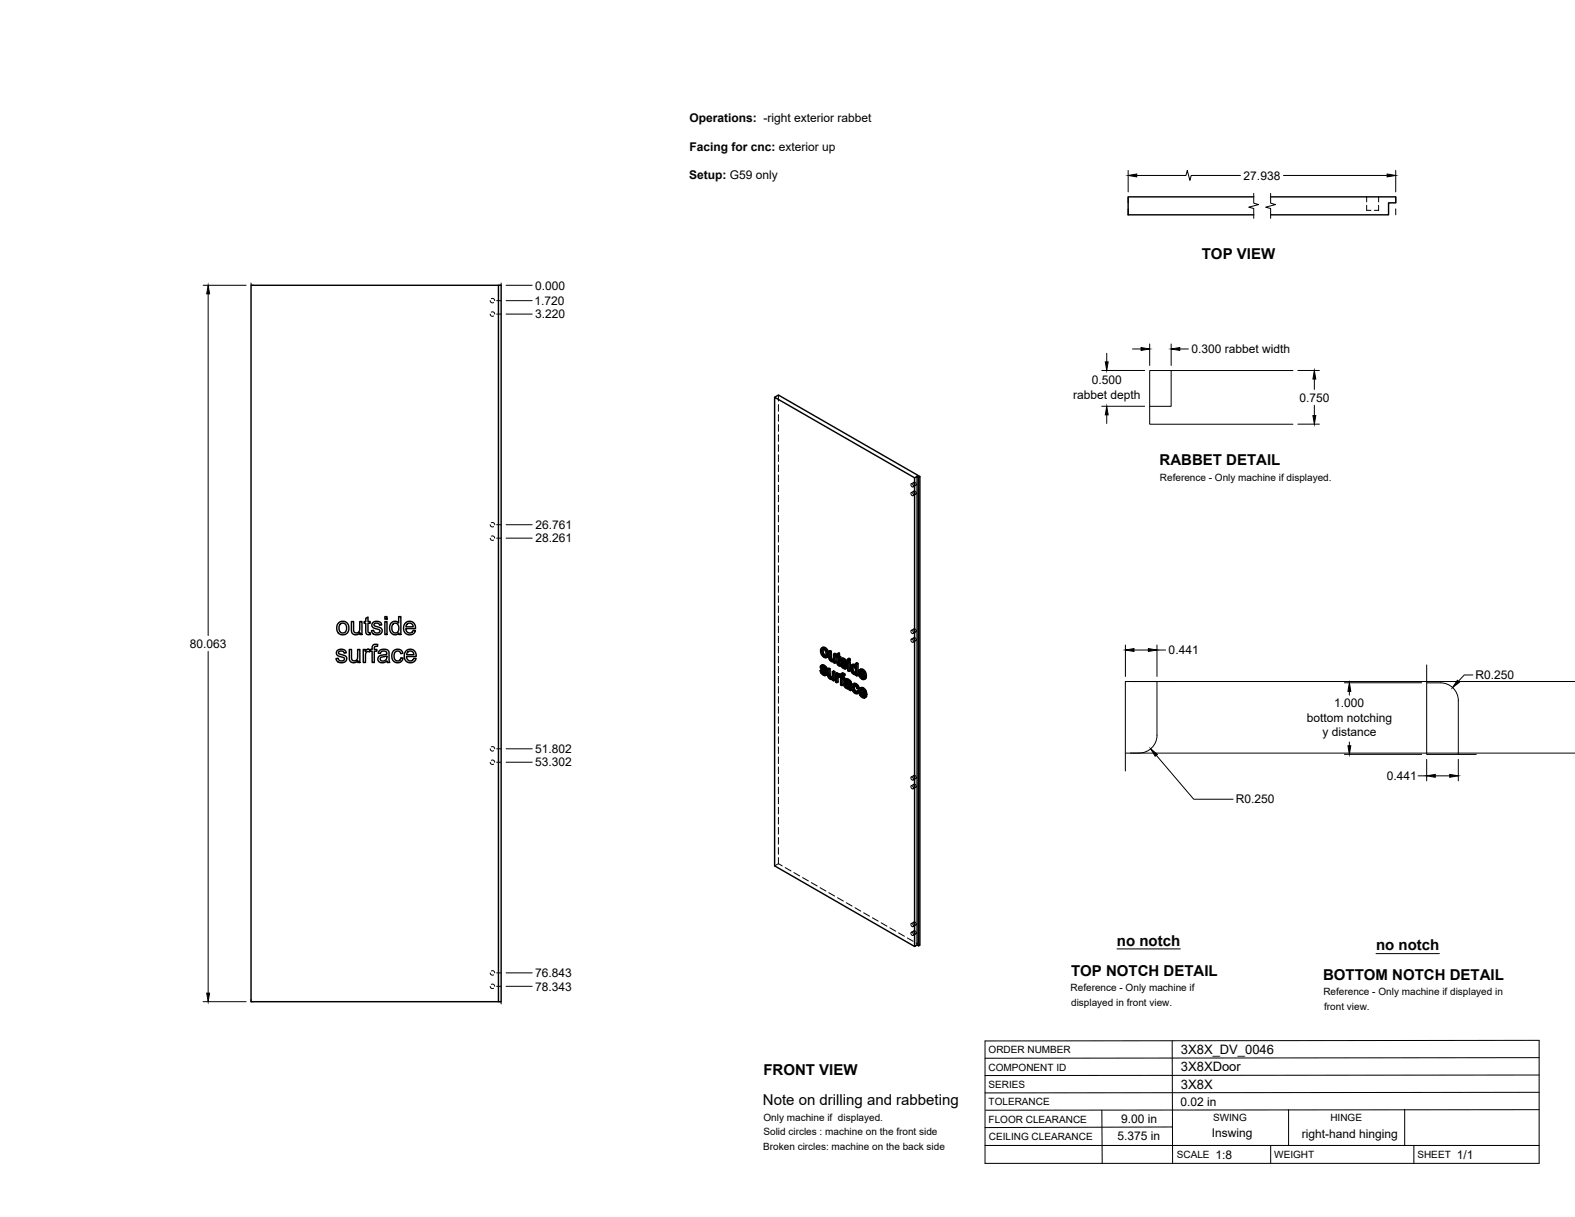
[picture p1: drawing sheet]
<svg xmlns="http://www.w3.org/2000/svg" width="559mm" height="432mm" viewBox="0 0 559 432" stroke-linecap="round" stroke-linejoin="round" font-family="sans-serif">
<!-- layer: Hidden -->
<g fill="none" stroke="#000" stroke-width=".35">
<path d="M484.9 72.8v1.8h1.5M484.9 69.9v1.7M489.1 72.8v1.8h-1.5M489.1 69.9v1.7M173.9 111.4l.4 .7h.8M173.9 106.7l.4 .7h.8M174.3 110.7h.7l.5 .7M174.3 106l.7-.1 .5 .8M276.2 140.2v2.1M276.2 143.5v2.4M276.2 147.1v2.4M276.2 150.7v2.4"/>
<path d="M276.2 154.2v2.4M276.2 157.8v2.4M276.2 161.4v2.4M276.2 165v2.3M276.2 168.5v2.4M276.2 172.1v2.4M276.2 175.7v2.4M276.2 179.2v2.4M323.2 174.9a.55 .55 0 0 1 .8 .2 .55 .55 0 0 1-.4 .8l-.3-.4zM323.2 171.7a.58 .58 0 0 1 .7 .3 .58 .58 0 0 1-.2 .8l-.4-.5zM324.3 174.2a.6 .6 0 0 1 .7 .4 .6 .6 0 0 1-.3 .7l-.4-.4zM324.3 171.1a.56 .56 0 0 1 .7 .4 .56 .56 0 0 1-.3 .7l-.5-.7z"/>
<path d="M324.3 174.2l-1 .6M324.3 171.1l-1 .6M325 175.3l-1.1 .6M325 172.2l-1.1 .6M173.9 190.9l.4 .7h.8M173.9 186.2l.4 .7h.8M174.3 190.2l.9 .1 .3 .6M174.3 185.5h.9l.3 .7M276.2 182.8v2.4M276.2 186.4v2.4M276.2 190v2.3M276.2 193.5v2.4"/>
<path d="M276.2 197.1v2.4M276.2 200.7v2.4M276.2 204.3v2.3M276.2 207.8v2.4M276.2 211.4v2.4M276.2 215v2.4M276.2 218.5v2.4M276.2 222.1v2.4M276.2 225.7v2.4M276.2 229.3v2.3M276.2 232.8v2.4M276.2 236.4v2.4"/>
<path d="M276.2 240v2.4M291.4 237.7l.4 .9M291.5 236.4l-.5 .2M291.6 236.1l-.5 .2M291.6 230.7l-.5 .2M291.6 237.7l.3 .3M291.6 236.9l-.5 .2M291.7 235.9l-.2 .8 .7 .9a1.11 1.11 0 0 1 .9 1.3h-.4l.4-.2M291.8 238.6l.9 .8h.6M291.8 238.6l-.5 .2M291.9 237.8l-.1 .1M291.9 237.3l-.5 .3"/>
<path d="M291.9 232l.9 .9 .9 .1M291.9 232l-.4 .3M291.9 236.6l-.1 .1M292 229.7l-.4 1 .3 1.3M292.1 236.4l-.5 .3M292.2 230.2l-.1 .2M292.2 230.2l.8 .2 .5 .8v1.1l-.5 .3M292.2 230.2l-.4 .2M292.5 236.5l-.5 .2a.33 .33 0 0 1 .2-.4 .33 .33 0 0 1 .4 .3l.5 .7 .4 .2M292.6 237.4l.3 .3M292.6 239.2l.4-.2-.9 .5M292.8 230.2l-.4 .3"/>
<path d="M292.8 232.9l-.4 .3M292.9 236.9l-.5 .2M293 238.4l-.4 .2M293.1 237.3l-.5 .3M293.1 239.5l-.5 .2M293.3 232.5l-.4 .3M293.3 230.8l-.4 .3M293.4 233.1l-.4 .3M293.6 231.8l-.5 .3M294.1 237.1l.2 2.8 .7 .8 .8-.1v.5l.4 .2M294.1 239.5l-.4 .2M294.3 239.9l-.5 .3"/>
<path d="M294.5 230.8l.2 3 1 .7 .5-.1v.4l.4 .3M294.6 233.2l-.5 .3M294.7 233.7l-.5 .2M295 234.1l-.5 .3M295.4 234.4l-.4 .3M295.8 238.1l-.1 2-.4 .3M295.9 234.1l-.3 .2M296 234.1l-.4 .3M296.1 234l-.4 .2M296.2 231.8v2l-.5 .3M296.2 234.4l-.4 .3 .3-.2M296.2 234.8l-.4 .3"/>
<path d="M296.6 232.6v.4l.5-.3M296.9 238.7v3l.4 .3M297.1 232.3l-.2 .1M297.1 239.9l.5-.3-.5 .3M297.3 239.4l-.5 .2M297.4 231.8v.7l-.3-.2v.4l.3 .2 .1 2.4 .8 .8-.2-.6M297.4 239.8l-.1 .1M297.4 232.9l-.5 .3M297.4 232.5l-.5 .3M297.5 235.3l-.5 .2M297.5 239.2l-.2 .1M297.6 235.6l-.4 .3"/>
<path d="M297.8 239.7l-.4 .3 .3-.4 .5 .4 .1-.3 .4 .4v2.6l.4 .3M297.8 233.2l-.4 .2M298 235.9l-.4 .3M298.3 233.4l-.5-.2v.5M298.3 235.6l-.2 .1M298.3 239.6l-.5 .2M298.3 239.5h-.1M298.3 239.7l-.5 .2M298.3 236.1h.1M298.5 235.3l.4 .9M298.6 234l-.4 .3M298.7 239.7l-.8 .5 .4-.3"/>
<path d="M298.7 235.4l.3 .2M298.7 233.7l-.5 .2M298.7 234.5l-.4 .2M298.7 239l-.4 .2M298.8 233.6l-.1 .8 .6 .8a1.13 1.13 0 0 1 .9 1.3h-.4l.4-.2M298.9 238.8l-.2 .9-.5-.2M298.9 236.2l.9 .8h.7M298.9 236.2l-.5 .3M299 235.5h-.1M299 234.9l-.4 .3M299 234.2l-.1 .1M299.1 234.3l.1-.3 .4 .1 .6 .9 .4 .1"/>
<path d="M299.2 234l-.5 .3M299.2 239.4l-.5 .2M299.5 239.4l-.5 .3M299.6 234.1l-.5 .3M299.7 235l.3 .3M299.7 239.6l-.5-.2-.1 .4M300 234.5l-.4 .2M300.1 236.6l-.4 .2M300.1 236l-.4 .2M300.1 236.6l-.9 .6M300.2 235l-.5 .2M300.2 237.1l-.4 .2"/>
<path d="M301.2 234.7v3l.5 .3M301.2 233.6v.5l.5 .3M301.2 237.7l-.4 .3M301.2 234.1l-.4 .3M302.2 236.8l-.5 .2M302.3 237.7l-.4 .2M302.3 236l-.4 .3M302.5 235.8l-.3 .6v.8a1.65 1.65 0 0 0 1.8 1.8l.4 .6M302.7 238.5l-.4 .2M302.8 236.3l-.1 .2M302.8 236.3l.8 .2 .4 .8v1l-.5 .4M302.8 236.3l-.3 .2"/>
<path d="M302.9 236.2l-.5 .3M303.3 239l-.4 .2M303.3 236.3l-.4 .2M303.7 236.2l-.1 .1M303.8 236.9l-.4 .2M303.8 238.6l-.4 .3M304 235.2v1.5l-.4-.7M304 236.7l-.4 .2M304 237.9l-.4 .2M304 239.3l-.4 .3M304 239l-.4 .2 .3-.1M305 238.4l-.5 .3"/>
<path d="M305.3 237.4l-.3 .9 .3 1.4 .9 1 .9 .1M305.3 239.7l-.4 .3M305.4 238.8l-.4 .2M305.5 239.4l-.1-.6 2 1.1M305.7 237.9l-.2 .2M305.7 237.9l.8 .2 .4 1.1-.6-.3M305.7 237.9l-.5 .2M306.2 237.9l-.4 .3M306.7 238.5l-.4 .3M306.9 239.2l-.4 .3M323.2 226.9a.55 .55 0 0 1 .8 .2 .55 .55 0 0 1-.4 .8l-.3-.4zM323.2 223.8a.58 .58 0 0 1 .7 .2 .58 .58 0 0 1-.2 .8l-.4-.5z"/>
<path d="M324.3 226.2a.56 .56 0 0 1 .7 .4 .56 .56 0 0 1-.3 .7l-.5-.6zM324.3 223.1a.56 .56 0 0 1 .7 .4 .56 .56 0 0 1-.3 .7l-.5-.7zM324.3 226.2l-1 .6M324.3 223.1l-1 .6M325 227.3l-1.1 .6M325 224.2l-1.1 .6M276.2 243.5v2.4M276.2 247.1v2.4M276.2 250.7v2.4M276.2 254.3v2.3M276.2 257.8v2.4M294.6 240.3l-.5 .3"/>
<path d="M295 240.7l-.5 .2M295.4 240.4l-.2 .1M295.6 240.3l-.5 .3M295.7 240.2l-.4 .3M295.8 241.1l-.4 .2M295.8 240.6l-.4 .3 .3-.1M296.9 241.7l-.4 .3M298.7 242.7l-.5 .3M298.7 240.1l-.5 .3M299.1 240.4l-.4 .2M299.6 240.7l-.5-.3v.5M299.8 242.6l-.4 .3"/>
<path d="M299.9 241.3l-.5 .3M299.9 242.3l-.4 .2M300 242.1l-.2 .6 .3 .8 .8 .6h.8l.1 .4M300.1 243.4l-.5 .2M300.1 240.9l-.5 .2M300.1 240.9l-.2 .4 .4 .3a.81 .81 0 0 1 1-.1 .81 .81 0 0 1 .3 .9h-.4M300.2 242.9l.3-.3a.86 .86 0 0 1 1.1 1l-.5 .2M300.4 242.6l-.4 .2 .4-.1M300.5 242.6l-.4 .2M300.5 241.3l-.4 .2M300.7 244l-.4 .2M301 241.4l-.4 .3"/>
<path d="M301.2 244.2l-.4 .2M301.4 243.7l-.4 .3M301.5 241.9l-.4 .2M301.6 243.6l-.5 .3 .2-.1M301.6 242.9l-.4 .3M301.6 242.5l-.4 .3M301.6 242.4l-.4 .3M301.7 244.1l-.5 .2M301.8 244.5l.4 .3M301.8 244.5l-.5 .3M302.6 243.5l-.4 .3M302.8 242.7l-.5 .3"/>
<path d="M303 242.5l-.4 1 .3 1.2 .6 .9 1 .3M303 244.9l-.5 .2M303.1 243.2a.71 .71 0 0 1 .9-.2 .71 .71 0 0 1 .4 .8l.4 .4M303.3 243l-.5 .3M303.8 245.8l-.4 .2M303.8 243l-.4 .3M304 245.4h.2M304.2 243.4l-.4 .3M304.2 245.4l-.4 .3M304.4 244l-.4 .3M304.5 245l-.3 .4M304.7 245.1l.2 .2-.2 .4"/>
<path d="M304.9 245.3l-.2 .1M305.1 245l-.4 .2M305.5 244l-.4 1 .4 1.3 .9 .9 .8 .2M305.5 246.3l-.5 .3M305.6 245.3l-.5 .3M305.7 245.9l-.1-.6 1.9 1.1M305.8 244.4l-.2 .3M305.8 244.4l.9 .4 .4 1-.6-.4M305.8 244.4l-.4 .3M306.2 240.7l-.4 .2M306.3 244.5l-.4 .3M306.4 247.2l-.5 .3"/>
<path d="M306.5 240.3h.1M306.6 246.9h.2M306.7 240.3l-.4 .2 .3-.2M306.8 246.9l-.4 .2M306.9 246.9l-.5 .2M306.9 245.1l-.4 .3M306.9 240l-.1 .1M307 240.8l-.5 .3M307 240.1l-.4 .2M307 246.6v.1M307.1 245.8l-.5 .2M307.1 247.4l-.4 .3"/>
<path d="M307.1 246.7l-.3 .2M173.9 270.4l.4 .7h.8M173.9 265.7l.4 .7h.8M174.3 269.8l.7-.1 .5 .7M174.3 265h.7l.5 .7M276.2 261.4v2.4M276.2 265v2.4M276.2 268.6v2.3M276.2 272.1v2.4M276.2 275.7v2.4M276.2 279.3v2.3M323.2 278.9a.58 .58 0 0 1 .7 .3 .58 .58 0 0 1-.2 .7l-.4-.4z"/>
<path d="M323.3 275.7a.6 .6 0 0 1 .7 .3 .6 .6 0 0 1-.3 .8l-.4-.4zM324.3 278.2a.56 .56 0 0 1 .7 .4 .56 .56 0 0 1-.3 .7l-.5-.6zM324.3 275.1a.56 .56 0 0 1 .7 .4 .56 .56 0 0 1-.3 .7l-.5-.7zM324.3 278.2l-1 .6M324.3 275.1l-1 .6M325 279.3l-1.1 .6M325 276.2l-1.1 .6M276.2 282.9v2.3M276.2 286.4v2.4M276.2 290v2.4M276.2 293.6v2.4M276.2 297.1v2.4"/>
<path d="M276.2 306.5l-1.4 .7M276.2 306.5l1.3 .7M276.2 300.7v2.4M276.2 304.3v2.2M278.6 307.8l2 1.2M281.7 309.6l2 1.2M284.8 311.4l2 1.2M287.8 313.2l2.1 1.1M291 315l2 1.1M294 316.7l2.1 1.2M297.1 318.5l2.1 1.2M300.2 320.3l2.1 1.2"/>
<path d="M303.3 322.1l2.1 1.2M306.4 323.9l2.1 1.2M309.5 325.6l2.1 1.2M312.6 327.4l2.1 1.2M315.7 329.2l2.1 1.2M318.8 331l2.1 1.2M321.9 332.8l2.1 1.2M323.2 330.9a.58 .58 0 0 1 .7 .3 .58 .58 0 0 1-.2 .7l-.4-.4zM323.3 327.7a.6 .6 0 0 1 .7 .4 .6 .6 0 0 1-.3 .7l-.4-.4zM324.3 330.2a.56 .56 0 0 1 .7 .4 .56 .56 0 0 1-.3 .7l-.5-.6zM324.3 327.1a.56 .56 0 0 1 .7 .4 .56 .56 0 0 1-.3 .7l-.5-.6zM324.3 330.2l-1 .6"/>
<path d="M324.3 327.1l-1 .6M325 331.3l-1.1 .6M325 328.2l-1.1 .6M325 334.6l1.4 .7M173.9 350l.4 .6h.8M173.9 345.2l.4 .7h.8M174.3 349.3l.7-.1 .5 .7M174.3 344.5h.7l.5 .7"/>
</g>
<!-- layer: Visible -->
<g fill="none" stroke="#000" stroke-width=".51">
<path d="M444.8 69.9h-44.5v6.3h44.5M450.8 69.9h44.4v2.1h-2.5v4.2h-41.9M176.8 101.2h1v254.2h-1zM176.8 101.2h-87.7v254.2h87.7M274.8 140.9l1.4-.7 50.2 28.9M324.5 169.5l.9-.5v166.3l-.9 .5zM324.5 169.5l-49.7-28.6v166.3l49.7 28.6M325.4 169l.5 .3v166.3l-.5-.3M325.9 169.3l.5-.2v166.2l-.5 .3M129.8 219.4l.8-.5v1.6h.7v.6h-.7v2.9l.2 .5h.5l.1 .6a1.14 1.14 0 0 1-1.3-.1 1.14 1.14 0 0 1-.3-1.2v-2.7h-.6v-.6h.6zM136.5 218.8h.8v.9h-.8zM119.6 230.9l.9-.5a1.7 1.7 0 0 1 2.4 1.2l-.8 .1a.96 .96 0 0 0-1-.8 .96 .96 0 0 0-.9 1l1 .4a1.55 1.55 0 0 1 1.8 1.8 2.03 2.03 0 0 1-2 1.1 2.03 2.03 0 0 1-1.8-1.5l.8-.1a1.08 1.08 0 0 0 1.1 1 1.08 1.08 0 0 0 1-1.1l-.4-.3a2.24 2.24 0 0 1-2.3-1.3z"/>
<path d="M120.2 220.9l.7-.4a2.33 2.33 0 0 1 2.9 2.8 2.33 2.33 0 0 1-3.7 1.3l-.6-1.3a2.56 2.56 0 0 1 .7-2.4zM120.6 221.5l.7-.4a1.73 1.73 0 0 1 1.7 1.8 1.73 1.73 0 0 1-1.7 1.7l-.3-.2a2.24 2.24 0 0 1-.4-2.9zM123.9 230.4h.8v2.6a1.15 1.15 0 0 0 1.2 1.5 1.15 1.15 0 0 0 1-1.6v-2.5h.8v4.7h-.7v-.7a1.65 1.65 0 0 1-2 .7 1.65 1.65 0 0 1-1.1-1.8zM124.7 220.5h.8v2.6a1.15 1.15 0 0 0 1.1 1.5 1.15 1.15 0 0 0 1-1.6v-2.5h.8v4.6h-.7v-.6a1.65 1.65 0 0 1-1.9 .7 1.65 1.65 0 0 1-1.1-1.8zM128.9 230.4h.7v.7a1.11 1.11 0 0 1 1.7-.5l.7-.2v-.4a1.31 1.31 0 0 1 .6-1.3 1.31 1.31 0 0 1 1.4 0l-.1 .6a.74 .74 0 0 0-1.1 .7v.4h.9v.7h-.9v4h-.8v-4h-.7v-.4l-.2 .6a.84 .84 0 0 0-.9-.1 .84 .84 0 0 0-.5 .8v3.1h-.8zM132.3 220.9l.8-.4a1.7 1.7 0 0 1 2.3 1.2l-.7 .1a.96 .96 0 0 0-1-.8 .96 .96 0 0 0-.9 .9l.6 .4a1.95 1.95 0 0 1 2.2 1.3 1.95 1.95 0 0 1-1.8 1.6 1.95 1.95 0 0 1-2-1.4l.7-.2a1.11 1.11 0 0 0 1.2 1 1.11 1.11 0 0 0 1-1l-.4-.3a2.21 2.21 0 0 1-2.4-1.3zM134.5 231a2.03 2.03 0 0 1 3.5 .7l.3 3.4h-.8l-.2-.6a1.76 1.76 0 0 1-1.9 .7 1.76 1.76 0 0 1-1.3-1.6v-.2a1.71 1.71 0 0 1 1.7-1l.4-.1a.72 .72 0 0 0 1-.6 .72 .72 0 0 0-.9-.7l-1 .2-.4 .7-.7-.1zM135 233.4l2.2-.7a1.3 1.3 0 0 1-.6 1.7 1.3 1.3 0 0 1-1.7-.6zM136.5 220.5h.8v4.6h-.8zM138.8 221a1.73 1.73 0 0 1 2.6 .1v-2.3h.8v6.3h-.7v-.5l-.6 .5a2.23 2.23 0 0 1-2.4-.8 2.23 2.23 0 0 1-.2-2.4zM139.6 231l.1-.1a1.93 1.93 0 0 1 3.2 .9l-.7 .1a1.29 1.29 0 0 0-1.7-.7 1.29 1.29 0 0 0-.7 1.7l.1 .7a1.18 1.18 0 0 0 1.3 .9 1.18 1.18 0 0 0 1-1.1l.8 .1-.3 .9a2.16 2.16 0 0 1-2.9 .4 2.16 2.16 0 0 1-.7-2.9zM139.6 221.3l.2-.1a1.76 1.76 0 0 1 1.7 1 1.76 1.76 0 0 1-.4 2l-.4 .3a1.78 1.78 0 0 1-1.7-1.2 1.78 1.78 0 0 1 .6-2z"/>
<path d="M143.8 221.1a2.14 2.14 0 0 1 2.5-.4 2.14 2.14 0 0 1 1.1 2.3h-3.4l.1 .7a1.29 1.29 0 0 0 1.3 .9 1.29 1.29 0 0 0 1.2-.9l.8 .1-.3 .6a2.32 2.32 0 0 1-3.2 .3 2.32 2.32 0 0 1-.4-3.2zM144 231a2.15 2.15 0 0 1 2.6-.4 2.15 2.15 0 0 1 1.1 2.3h-3.5l.2 .7a1.3 1.3 0 0 0 1.2 .9 1.3 1.3 0 0 0 1.2-.9l.8 .1-.3 .6a2.32 2.32 0 0 1-3.2 .3 2.32 2.32 0 0 1-.4-3.2zM144.4 221.4l.7-.3 .8 .1 .5 .5 .2 .7h-2.6zM144.7 231.4l1.2-.4a1.23 1.23 0 0 1 .9 1.3h-2.5zM291 237.9l.7 1.3 .7 .5 .6-.1M291.3 236.2l.5-.3 .9 .3 .8 1.3-.5 .3-.1-.6M291.6 231.2v-.5a.93 .93 0 0 1 1.1 0 .93 .93 0 0 1 .4 1l-.2 1.1h-.5M291.6 237.7l-.6 .2 .4 .2M291.6 238.7l.5 .4 .4-.3M291.7 237.3l1 1 .5-.3M291.8 237.9l-.4 .2 .2 .6 .5-.3M291.8 236.7l-.3 .3 .5-.2"/>
<path d="M291.8 235.9l-.6 .4-.1 .6 1.6 2.1M291.8 232.2l.6 .6 .4-.3M291.9 238l.8 .9M292 236.7l.6 .7M292 236.3l.5 .4 .5-.2M292 236.8l.6 .8 .4 .2M292 236.8h-.5M292 230.9l-.4 .3v.5l.2 .5 .4-.3M292.1 239.1l.4 .1M292.1 235.9l-.8 .3M292.1 230.4l.1 1.4 .8 .8M292.1 237l-.4 .3-.2-.3"/>
<path d="M292.4 230l.8 1 .5-.3M292.5 236.1l-.5 .2-.4-.1M292.5 236.7l.4 .5 .4-.2M292.7 239l-.1 .2M292.7 238.3l.3 .4 .5-.3M292.8 229.8l-.4 .2-.9-.1M292.9 237.7l.5 .6 .2 .7-.7 .7M293 238.7l.1 .5 .5-.3M293.1 239.2l-.1 .4 .5-.3M293.2 231l.4 1.3 .4-.3M293.4 233.1a1.73 1.73 0 0 1-2.3-1.8l.1-.9 .3-.5 .9-.3 .8 .5 .8 1.6-.1 1.2-.7 .4M293.6 232.3l-.2 .8 .5-.2"/>
<path d="M293.6 237.3l.5 .3 .4-.3M294.1 237.6v2.2l.5-.2M294.1 239.8l.2 .4 .4-.2M294.5 231.4v2.2l.5-.3M294.5 233.6l.2 .4 .5-.3M294.7 234l.3 .3 .5-.2M295 231.1l-.5 .3-.4-.3M295 234.3l.4 .1M295.3 238.3l.5 .3 .4-.3M295.7 234.1l-.7-.6v-2.4l-.5-.3-.4 .3v2.5l.8 1 .5 .2 .4-.1M295.7 232.1l.5 .2 .4-.2M295.8 238.6v3l.4-.3v-3l-.4-.2-.5 .2v1.9l-.3 .4 .2-.1"/>
<path d="M295.8 234.7v.4l.4 .2M295.8 234.7l-.2 .1M296.2 232.3v3l.4-.2v-3l-.4-.3-.5 .3v1.8l-.3 .5 .2-.1M296.6 233l.3 .2 .2 2.6 .8 .5 .4-.2M296.9 232.4l-.3 .2 .3 .2v-.8l.9-.3v1.1l.5 .2v.4l-.5 .3v-.4M297.3 239.9l-.3 .2-.1 .5 .4-.2M297.3 239.3v-.4l-.4-.2-.4 .3v3l.4 .2M297.3 238.9l-.5 .3-.3-.2M297.4 240l-.1 2-.4 .2v-1.6M297.4 240l.5 .2M297.4 240l-.4 .1M297.4 232v1l.4-.2"/>
<path d="M297.4 233l.4 .3 .5-.3M297.4 239.4l.4 .4M297.6 239.1l-.8 .5v-.4M297.6 235.7l.2 .1M297.8 231.7l-.9 .3M297.8 239.8v.4M297.8 239.9l-.1 .4M297.8 235.8l.1 .5M297.9 239.2l.3 .3M297.9 239.2l-.8 .2M297.9 235.2l-.5 .3v-2.1l.4 .3v1.4l.3 .4M297.9 235.4l-.5 .1"/>
<path d="M298.1 235.5l.8 1.4 .7 .4 .5-.1M298.1 235.5l-.6 .1M298.1 235.5h.1M298.1 235.7l-.3 .1M298.4 233.8l.5-.3 .6 .1 .8 .7 .3 .8-.4 .3-.2-.6M298.4 239.1l.8-.3 .6 .4-.1 .4-.4 .3 .1-.4M298.6 234.4h.5l.6 .8 .5 .2M298.7 235.4l-.6 .1 .4 .2M298.7 236.3l.5 .4 .5-.2M298.8 234.9l1.1 1 .4-.3M298.9 235.5l-.4 .2 .2 .6 .5-.3M298.9 233.5l-.7 .4v.6l1.6 2.1"/>
<path d="M298.9 234.3l-.3 .4 .5-.3M299 238.8l-.7 .4-.1 .8-.4-.2 .4-.3M299 239.2l.4 .3 .4-.3M299 235.6l.8 .9M299.1 234.3l.6 .7M299.1 239.8l.5 .5v.4l-.4 .2v-.4M299.1 234l.6 .4 .4-.3M299.2 233.5l-.7 .3M299.2 236.7l.5 .1M299.3 234.6l-.5 .3-.2-.2M299.3 239.9l-.6-.3v.6l.4-.2M299.4 238.9l-.4 .3-.5-.1"/>
<path d="M299.6 233.7l-.5 .3-.4-.2M299.7 234.4l.3 .4 .5-.2M299.8 236.6l-.1 .2M299.9 235.9l.2 .4 .5-.3M300 235.3l.5 .6 .2 .8-.7 .6M300.1 236.3l.1 .5 .5-.3M300.2 236.8l-.1 .4 .5-.3M300.8 235l.4 .2 .5-.2M300.8 233.8l.4 .3 .5-.3M301.2 234.7l.5 .3v3l-.5 .2v-3M301.2 234.7l-.4 .3v3l.4 .2M301.2 234.1v.6l.5-.3v-.6l-.5-.2-.4 .2v.6l.4 .3"/>
<path d="M302.1 236l.8-.3 .7 .3M302.4 236.5l.7 .2 .5 1-.1 1-.6 .1M302.4 238.3l.5 .5 .4-.2M302.5 236.5l-.3 .8M302.6 237l-.4 .3v.5l.2 .5 .5-.3M302.7 235.7l-.4 .2a2.02 2.02 0 0 0 1.2 3.4l.1-.1M302.7 236.5l.1 1.4 .7 .8M302.8 236.1l.5 .4M303.3 235.8l-.5 .3-.5-.2M303.6 235.4l.4 .3 .4-.3M303.6 239.2v.4l.4 .2M303.6 239.2l-.2 .1"/>
<path d="M304 235.7v4.1l.4-.2v-4.2l-.4-.2-.4 .2v1.5l-.3-.4 .3-.2M305.2 239.9l.6 .6 .4-.3M305.5 238.4l-.5 .2 1.5 .9-.7-1.2a.47 .47 0 0 0-.5-.2 .47 .47 0 0 0-.3 .5M305.5 238.1v.3l.8 .5M305.5 239.4l1 .9M305.7 239.7l-.5 .2-.2-.9 1.9 1.2M305.8 237.8l.8 .9 .5-.3M306.2 237.5l-.4 .3-.9-.1M306.6 238.7l.3 1.3 .5-.2M294.3 240.2l.3 .4 .5-.3M294.6 240.6h.4M295.3 240.4l-.7-.7-.1-2.4-.4-.2-.5 .2 .1 2.6 .7 1 .6 .2 .4-.2"/>
<path d="M295.4 240.9v.4l.4 .3M295.4 240.9l-.2 .1M297.8 240.2l.4 .2v2.6l.5 .2M298.7 240.2l.5 .3 .4-.2M299.1 240.9v2.1l-.4 .2v-2.6l.5 .3M299.6 242.4l.5-.3 1.1 .3M299.7 241.1l.9-.3 1.3 .9 .3 3.1-.4 .2-.1-.4M299.9 242.9l.2-.1a.86 .86 0 0 1 1 1M300 243.5l.4 .4 .4-.3M300 242.8l-.2 .3M300.1 242.1l-.7 .5 .2 1 .8 .7h.8l.1 .5 .5 .2M300.2 242.9l-.4 .2 .1 .3 .5-.1"/>
<path d="M300.3 242.9l.2 .5 .6 .4M300.3 241.6l-.4 .3a.74 .74 0 0 1 .9-.2 .74 .74 0 0 1 .4 .8v.3l-1.2-.4M300.3 241.6h.1M300.4 243.9l.4 .1M300.5 242.1l-.8 .2M300.5 240.8l-1 .6 .4 .5M300.6 241.3l.6 .4 .4-.3M300.8 244l.3-.1zM301.1 241l-.5 .3-.6-.2M301.2 241.7l.3 .4 .4-.2M301.5 242.1l.1 .4 .4-.2M301.6 242.5l.1 2.1 .4-.3"/>
<path d="M302.5 242.8l.7-.4 .7 .3 .6 .6 .3 .9-.4 .2-.3-.9M302.6 244l.2 1 .5-.2M302.8 245l.6 .6 .4-.3M303.1 243.8l-.5 .2 .1-.4a.65 .65 0 0 1 .7-.4 .65 .65 0 0 1 .5 .8l.5 .4M303.1 243.2l.2 1.6 .7 .6M303.2 242.4l-.5 .3a2.13 2.13 0 0 0 .8 3.4h.6M303.4 242.9l.7 .6 .4-.2M303.8 242.6l-.4 .3-.7-.2M304 245.2l-.2 .5-.4-.1M304.7 245.1l-.2-.1-.5 .2 .4 .3M304.7 245.4l-.6 .7 .6-.4M305.4 246.5l.5 .6 .5-.3"/>
<path d="M305.6 244.9l-.4 .3 1.4 .8-.6-1.1a.48 .48 0 0 0-.5-.2 .48 .48 0 0 0-.3 .5M305.6 244.7v.2l.9 .5M305.7 245.9l.9 1M305.8 240.5l.4 .1M305.8 246.2l-.4 .3-.3-.9 2 1.1M305.9 244.3l.8 .9 .5-.2M305.9 247.1l.4 .1M306.3 244.1l-.4 .2-.9-.1M306.5 240.3l.4 .3 .5-.3M306.5 240.3l-.2 .2M306.6 246.8l.5 .4 .4-.3M306.6 246.8l-.2 .3"/>
<path d="M306.7 245.2l.4 1.4 .4-.3M306.8 240.1l-.3 .2M306.9 240l.5-.1v-.5l-.7-1.5-1-.6-.8 .4-.4 .8 .4 1.5 1.2 1.1h.5l.3-.5M307 246.7l-.4 .1M307 240.1l.4 .2-.1 .3-.7 .4M307.1 246.6l.4-.2v-.4l-.7-1.6-1-.5-.8 .3-.3 1.2 .5 1.4 1.1 .9 .6-.2 .2-.3M307.1 246.7l.4 .4-.7 .5"/>
</g>
<!-- layer: Reference -->
<g fill="none" stroke="#000" stroke-width=".35">
<path d="M400.3 69.9v2.1M400.3 74.1v2.1M495.2 69.9v2.1M495.2 74.1v2.1M89.1 100.4v.8h.8M176.2 106.7h1.6M176.2 111.4h1.6M177.8 100.4v.8h-.8M415.5 131.5v12.7h-7.6M458.7 131.5h-50.8v19h50.8M176.2 186.2h1.6M176.2 190.9h1.6"/>
<path d="M506.2 235.9v31.8h17.6M410.5 241.8v19a6.4 6.4 0 0 1-6.4 6.4M416.9 241.8h-17.6v31.8M506.2 242.3a13 13 0 0 1 7.8 .7 6.3 6.3 0 0 1 3.4 5.6v19.1M176.2 265.7h1.6M176.2 270.4h1.6M399.3 267.2h4.8M89.1 354.6v.8h.8M176.2 349.9h1.6M176.2 345.2h1.6M177 355.4h.8v.8"/>
</g>
<!-- layer: Hidden Narrow -->
<path d="M292.5 237.9l-.4 .3M294.1 239l-.5 .2M294.5 232.7l-.4 .3M295.8 239.7l-.5 .2M296.2 233.4l-.5 .3M297.4 234.6l-.5 .3M298.7 239.4l-.5 .3M299.1 239.7h.1M299.7 235.5l-.5 .3M300.9 242.7l-.4 .3M301.6 243.1l-.4 .3" fill="none" stroke="#000" stroke-width=".35"/>
<!-- layer: Visible Narrow -->
<path d="M292.5 237.4l-.4 .2M294.5 239l-.4 .3M295 232.8l-.5 .2M297.8 234.9l-.4 .3M299.1 239.7l-.4 .3M299.7 235l-.5 .2M300.8 242.3l-.4 .2M302.1 242.8l-.5 .2M302.1 243.4l-.5 .3" fill="none" stroke="#000" stroke-width=".35"/>
<!-- layer: Titleblock -->
<g fill="none" stroke="#000" stroke-width=".36">
<path d="M349.5 369.3l196.6-.2v43.7h-196.6zM415.9 369.3l.1 43.5M546.1 375.3l-196.6 .2M390.9 393.9l.2 18.9M416 399.9l-66.5 .2M457.2 393.7v12.7M498.4 393.6v12.7M546.1 393.7l-196.3 .2M546.1 387.6l-196.6 .2M546.1 381.4l-196.6 .2M349.5 406.4h196.6M450.8 406.4v6.4"/>
<path d="M501.6 406.4v6.4"/>
</g>
<!-- layer: FD_Dimensions -->
<g fill="none" stroke="#000" stroke-width=".35">
<path d="M400.3 60.5v7.6M403.3 62.3h17.5l.4-1.8 1 3.5 .4-1.7h17.5M455.4 62.3h36.7M495.2 60.5v7.6M72.1 101.2h15.2M73.9 104.3v121.2M179.6 101.2h9.2M179.6 106.7h9.2M179.6 111.4h9.2M390.9 131.4h15.2M392.7 125.3v3.1M401.8 123.8h3.1"/>
<path d="M407.9 122v7.7M415.5 122v7.7M418.6 123.8h3M460.5 131.4h7.6M466.3 134.5v3.7M390.9 144.1h15.2M392.7 147.2v3M460.5 150.5h7.6M466.3 143.8v3.6M179.6 186.2h9.2M179.6 190.9h9.2M73.9 231.1v121.3"/>
<path d="M399.3 228.9v11.1M402.3 230.6h5.1M410.5 228.9v11.1M410.5 230.6h3M522.6 239.5h-3.1l-2.1 2.2M401.1 241.8h157.7M477 242.3h27.4M478.7 245.3v1.3M179.6 265.7h9.2M179.6 270.4h9.2M401.1 267.2h157.7M410.3 268l13.2 15.6h14"/>
<path d="M477 267.7h27.4M478.7 263.3v1.3M503.1 275.3h3.1M506.2 269.4v7.7M509.2 275.3h5.1M517.4 269.4v7.7M72.1 355.4h15.2M179.6 345.2h9.2M179.6 349.9h9.2"/>
</g>
<g fill="#000" stroke="#000" stroke-width=".35">
<path d="M400.3 62.3l3-.6v1.1zM492.1 61.7l3.1 .6-3.1 .5zM73.9 101.2l.5 3.1h-1.1zM392.2 128.4h1l-.5 3zM404.9 123.3l3 .5-3 .5zM415.5 123.8l3.1-.5v1zM466.3 131.4l.5 3.1h-1zM392.7 144.1l.5 3.1h-1zM465.8 147.4h1l-.5 3.1zM399.3 230.6l3-.5v1zM407.4 230.1l3.1 .5-3.1 .5zM478.7 242.3l.6 3h-1.1z"/>
<path d="M517.1 241.4l.7 .7-2.4 1.8zM408.3 265.7l2.3 2-.7 .6zM478.2 264.6h1.1l-.6 3.1zM506.2 275.3l3-.5v1zM514.3 274.8l3.1 .5-3.1 .5zM73.3 352.4h1.1l-.5 3z"/>
</g>
<!-- layer: Break Lines -->
<path d="M444.8 68.6v3.5l1.8 .5-3.5 .9 1.7 .5v3.5M450.8 68.6v3.5l1.8 .5-3.5 .9 1.7 .5v3.5" fill="none" stroke="#000" stroke-width=".35"/>
<!-- layer: Notes -->
<path d="M396.3 336.7h22.5M488.2 338.3h22.5" fill="none" stroke="#000" stroke-width=".35"/>
<g font-size="5.3">
<text x="426.4" y="92.1">TOP VIEW</text>
<text x="411.4" y="165.1">RABBET DETAIL</text>
<text x="396.3" y="335.5">no notch</text>
<text x="488.2" y="337.2">no notch</text>
<text x="380" y="346.1">TOP NOTCH DETAIL</text>
<text x="469.4" y="347.5">BOTTOM NOTCH DETAIL</text>
<text x="270.9" y="381.4">FRONT VIEW</text>
<text x="270.7" y="392.2">Note on drilling and rabbeting</text>
</g>
<g font-size="4.6">
<text x="419" y="373.8">3X8X_DV_0046</text>
<text x="419" y="380.1">3X8XDoor</text>
<text x="419" y="386.2">3X8X</text>
</g>
<g font-size="4.3">
<text x="244.6" y="43.2">Operations: -right exterior rabbet</text>
<text x="244.6" y="53.4">Facing for cnc: exterior up</text>
<text x="244.5" y="63.6">Setup: G59 only</text>
<text x="441.2" y="63.7">27.938</text>
<text x="189.9" y="102.7">0.000</text>
<text x="189.6" y="108.2">1.720</text>
<text x="189.9" y="112.9">3.220</text>
<text x="422.7" y="125.3">0.300 rabbet width</text>
<text x="387.3" y="136.4">0.500</text>
<text x="380.7" y="141.5">rabbet depth</text>
<text x="461" y="142.5">0.750</text>
<text x="190" y="187.7">26.761</text>
<text x="190" y="192.4">28.261</text>
<text x="67.3" y="229.8">80.063</text>
<text x="414.6" y="232.1">0.441</text>
<text x="523.5" y="241">R0.250</text>
<text x="473.3" y="251">1.000</text>
<text x="463.6" y="256">bottom notching</text>
<text x="469.2" y="261.1">y distance</text>
<text x="189.9" y="267.2">51.802</text>
<text x="189.9" y="271.9">53.302</text>
<text x="492" y="276.8">0.441</text>
<text x="438.4" y="285.1">R0.250</text>
<text x="189.9" y="346.7">76.843</text>
<text x="189.9" y="351.5">78.343</text>
<text x="418.8" y="392.4">0.02 in</text>
<text x="397.8" y="398.3">9.00 in</text>
<text x="396.5" y="404.3">5.375 in</text>
<text x="430" y="403.6">Inswing</text>
<text x="461.8" y="403.8">right-hand hinging</text>
<text x="431.3" y="411.1">1:8</text>
<text x="516.9" y="411.1">1/1</text>
</g>
<g font-size="3.5">
<text x="411.5" y="170.7">Reference - Only machine if displayed.</text>
<text x="379.9" y="351.7">Reference - Only machine if</text>
<text x="469.5" y="353.1">Reference - Only machine if displayed in</text>
<text x="380" y="356.8">displayed in front view.</text>
<text x="469.8" y="358.2">front view.</text>
<text x="350.8" y="373.6">ORDER NUMBER</text>
<text x="350.8" y="379.9">COMPONENT ID</text>
<text x="350.8" y="386.1">SERIES</text>
<text x="350.8" y="392.2">TOLERANCE</text>
<text x="270.9" y="397.7">Only machine if displayed.</text>
<text x="350.8" y="398.4">FLOOR CLEARANCE</text>
<text x="430.4" y="397.8">SWING</text>
<text x="472" y="397.7">HINGE</text>
<text x="270.8" y="407.9">Broken circles: machine on the back side</text>
<text x="270.9" y="402.8">Solid circles : machine on the front side</text>
<text x="350.8" y="404.4">CEILING CLEARANCE</text>
<text x="417.5" y="410.9">SCALE</text>
<text x="452.1" y="410.9">WEIGHT</text>
<text x="502.9" y="410.9">SHEET</text>
</g>
</svg>
